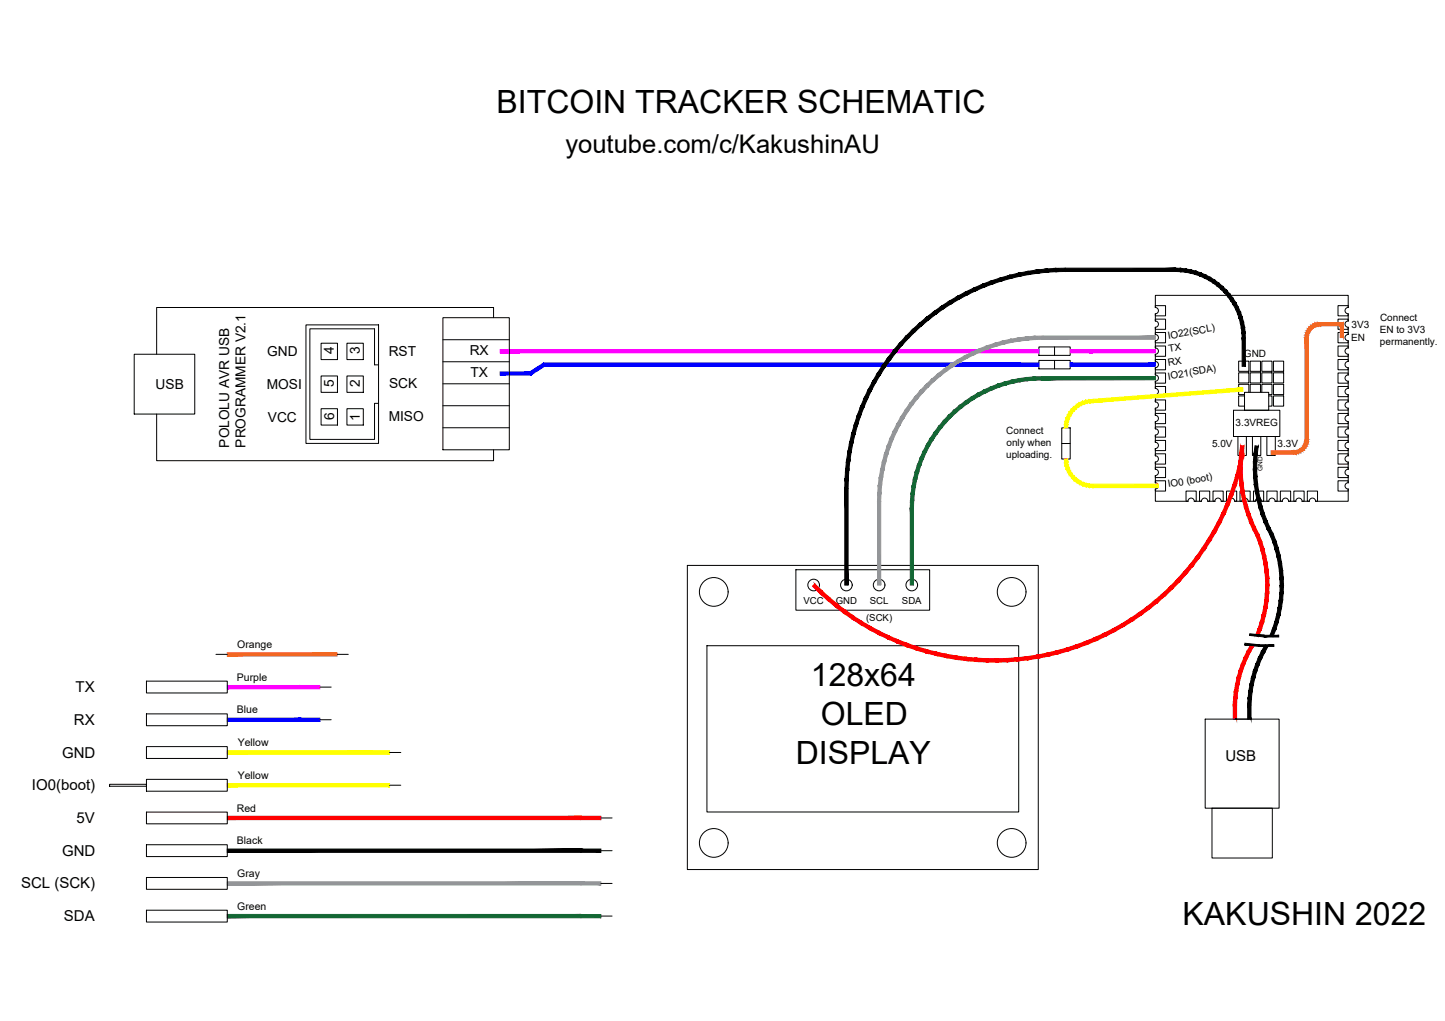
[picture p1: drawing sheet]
<svg xmlns="http://www.w3.org/2000/svg" width="297mm" height="210mm" viewBox="0 0 297 210" stroke-linecap="round" stroke-linejoin="round" font-family="sans-serif">
<!-- layer: 0 -->
<g fill="none" stroke="#000" stroke-width=".21">
<path d="M27.6 72.8h12.4v12.3h-12.4zM62.9 66.8h14.9v24.4h-14.9zM66 77.3h3.4v3.4h-3.4zM66 70.6h3.4v3.3h-3.4zM71.3 77.3h3.4v3.4h-3.4zM71.3 70.6h3.4v3.3h-3.4zM77.8 75h-.8v-7.4h-13.3v22.7h13.3v-7.4h.8M91 65.3h13.7v27.2h-13.7zM91 69.8h13.7M91 74.4h13.7M91 78.9h13.7M101.5 65.3v-2.1h-69.3v9.6"/>
<path d="M213.6 74.1h6.4v1.7h-6.4zM213.6 71.3h6.4v1.8h-6.4zM216.8 71.3v1.8M216.8 74.1v1.7M237.5 66a.65 .65 0 0 1 .6 .6 .65 .65 0 0 1-.6 .7M237.5 63.2a.65 .65 0 0 1 .6 .7 .65 .65 0 0 1-.6 .6M237.5 68.8a.65 .65 0 0 1 .6 .6 .65 .65 0 0 1-.6 .7M237.5 71.5a.65 .65 0 0 1 .6 .7 .65 .65 0 0 1-.6 .6M237.5 74.3a.65 .65 0 0 1 .6 .7 .65 .65 0 0 1-.6 .6M237.5 77.1a.65 .65 0 0 1 .6 .6 .65 .65 0 0 1-.6 .7M237.5 79.9a.65 .65 0 0 1 .6 .6 .65 .65 0 0 1-.6 .6M237.5 67.3v.4h2.1v-2.1h-2.1v.4v-1.5v.4h2.1v-2.1h-2.1v.4v-2.5h39.6v2.5v-.4h-2.1v2.1h2.1v-.4v1.5v-.4h-2.1v2.1h2.1v-.4"/>
<path d="M237.5 68.8v-.4h2.1v2.1h-2.1v-.4M237.5 71.6v-.5h2.1v2.2h-2.1v-.5M237.5 74.3v-.4h2.1v2.1h-2.1v-.4M237.5 77.1v-.4h2.1v2.1h-2.1v-.4M237.5 79.9v-.4h2.1v2h-2.1v-.4M237.5 67.3v1.5M237.5 70.1v1.5M237.5 72.8v1.5M237.5 75.6v1.5M237.5 78.4v1.5M254.6 74.2h2.1v2.1h-2.1zM254.6 76.6h2.1v2.1h-2.1z"/>
<path d="M257 74.2h2.1v2.1h-2.1zM257 76.6h2.1v2.1h-2.1zM259.4 74.2h2.1v2.1h-2.1zM259.4 76.6h2.1v2.1h-2.1zM261.8 74.2h2.1v2.1h-2.1zM261.8 76.6h2.1v2.1h-2.1zM261.8 79h2.1v2.1h-2.1zM277.1 66a.65 .65 0 0 0-.6 .6 .65 .65 0 0 0 .6 .7M277.1 63.2a.65 .65 0 0 0-.6 .7 .65 .65 0 0 0 .6 .6M277.1 68.8a.65 .65 0 0 0-.6 .6 .65 .65 0 0 0 .6 .7M277.1 71.5a.65 .65 0 0 0-.6 .7 .65 .65 0 0 0 .6 .6M277.1 74.3a.65 .65 0 0 0-.6 .7 .65 .65 0 0 0 .6 .6"/>
<path d="M277.1 77.1a.65 .65 0 0 0-.6 .6 .65 .65 0 0 0 .6 .7M277.1 79.9a.65 .65 0 0 0-.6 .6 .65 .65 0 0 0 .6 .6M277.1 68.8v-.4h-2.1v2.1h2.1v-.4M277.1 71.6v-.5h-2.1v2.2h2.1v-.5M277.1 74.3v-.4h-2.1v2.1h2.1v-.4M277.1 77.1v-.4h-2.1v2.1h2.1v-.4M277.1 79.9v-.4h-2.1v2h2.1v-.4M277.1 67.3v1.5M277.1 70.1v1.5M277.1 72.8v1.5M277.1 75.6v1.5M277.1 78.4v1.5"/>
<path d="M32.2 85.1v9.6h69.3v-2.2M66 84h3.4v3.4h-3.4zM71.3 84h3.4v3.4h-3.4zM91 83.4h13.7M91 87.9h13.7M218.3 88h1.7v6.4h-1.7zM218.3 91.2h1.7M237.5 82.6a.65 .65 0 0 1 .6 .7 .65 .65 0 0 1-.6 .6M237.5 85.4a.65 .65 0 0 1 .6 .6 .65 .65 0 0 1-.6 .7M237.5 88.2a.65 .65 0 0 1 .6 .6 .65 .65 0 0 1-.6 .6M237.5 90.9a.65 .65 0 0 1 .6 .7 .65 .65 0 0 1-.6 .6M237.5 93.7a.65 .65 0 0 1 .6 .6 .65 .65 0 0 1-.6 .7"/>
<path d="M237.5 96.5a.65 .65 0 0 1 .6 .6 .65 .65 0 0 1-.6 .7M237.5 99.2a.65 .65 0 0 1 .6 .7 .65 .65 0 0 1-.6 .6M237.5 82.6v-.4h2.1v2.1h-2.1v-.4M237.5 83.9v1.5v-.4h2.1v2.1h-2.1v-.4v1.5v-.4h2.1v2.1h-2.1v-.4v1.4v-.4h2.1v2.1h-2.1v-.4M237.5 92.2v1.5v-.4h2.1v2.1h-2.1v-.4M237.5 95v1.5v-.4h2.1v2.1h-2.1v-.4M237.5 97.8v1.5v-.5h2.1v2.2h-2.1v-.5M237.5 81.1v1.5M253.6 84.3h9.5v5.4h-9.5zM254.5 89.7h1.7v3.9h-1.7zM255.8 80.7h5v3.6h-5zM255.8 81.4h-1.2v2.1h1.2"/>
<path d="M256.7 80.7v-1.7h-2.1v2.1h1.2M257 80.7v-1.7h2.1v1.7M257.5 89.7h1.7v3.9h-1.7zM259.4 80.7v-1.7h2.1v2.1h-.7M260.4 89.7h1.8v3.9h-1.8zM260.8 81.4h.7v2.1h-.7M261.8 81.4h2.1v2.1h-2.1zM277.1 82.6a.65 .65 0 0 0-.6 .7 .65 .65 0 0 0 .6 .6M277.1 85.4a.65 .65 0 0 0-.6 .6 .65 .65 0 0 0 .6 .7M277.1 88.2a.65 .65 0 0 0-.6 .6 .65 .65 0 0 0 .6 .6M277.1 90.9a.65 .65 0 0 0-.6 .7 .65 .65 0 0 0 .6 .6M277.1 93.7a.65 .65 0 0 0-.6 .6 .65 .65 0 0 0 .6 .7"/>
<path d="M277.1 96.5a.65 .65 0 0 0-.6 .6 .65 .65 0 0 0 .6 .7M277.1 99.2a.65 .65 0 0 0-.6 .7 .65 .65 0 0 0 .6 .6M277.1 82.6v-.4h-2.1v2.1h2.1v-.4M277.1 83.9v1.5v-.4h-2.1v2.1h2.1v-.4v1.5v-.4h-2.1v2.1h2.1v-.4v1.4v-.4h-2.1v2.1h2.1v-.4M277.1 92.2v1.5v-.4h-2.1v2.1h2.1v-.4M277.1 95v1.5v-.4h-2.1v2.1h2.1v-.4M277.1 97.8v1.5v-.5h-2.1v2.2h2.1v-.5M277.1 81.1v1.5M141.3 116.2h72.1v62.6h-72.1zM163.6 117.1h27.5v8.3h-27.5zM237.5 100.5v2.6h6.7M244.2 103a.65 .65 0 0 1 .7-.6 .65 .65 0 0 1 .6 .6"/>
<path d="M244.2 103.1h-.4v-2.1h2.1v2.1h-.4M245.5 103.1h1.5M247 103.1h-.4v-2.1h2.1v2.1h-.4M247 103a.65 .65 0 0 1 .6-.6 .65 .65 0 0 1 .7 .6M248.3 103.1h1.5h-.4v-2.1h2v2.1h-.4M249.7 103a.65 .65 0 0 1 .7-.6 .65 .65 0 0 1 .6 .6M251 103.1h1.5h-.4v-2.1h2.1v2.1h-.4M252.5 103a.65 .65 0 0 1 .6-.6 .65 .65 0 0 1 .7 .6M253.8 103.1h1.5h-.4v-2.1h2.1v2.1h-.4M255.3 103a.65 .65 0 0 1 .6-.6 .65 .65 0 0 1 .7 .6M256.6 103.1h1.5h-.4v-2.1h2.1v2.1h-.5M258 103a.65 .65 0 0 1 .7-.6 .65 .65 0 0 1 .6 .6"/>
<path d="M259.3 103.1h1.5h-.4v-2.1h2.1v2.1h-.4M260.8 103a.65 .65 0 0 1 .7-.6 .65 .65 0 0 1 .6 .6M262.1 103.1h1.5h-.4v-2.1h2.1v2.1h-.4M263.6 103a.65 .65 0 0 1 .6-.6 .65 .65 0 0 1 .7 .6M264.9 103.1h1.5h-.4v-2.1h2.1v2.1h-.4M266.4 103a.65 .65 0 0 1 .6-.6 .65 .65 0 0 1 .7 .6M267.7 103.1h1.5h-.5v-2.1h2.1v2.1h-.4M269.1 103a.65 .65 0 0 1 .7-.6 .65 .65 0 0 1 .6 .6M277.1 100.5v2.6h-6.7M44.4 134.5h2.3M69.3 134.5h2.3M145.3 132.8h64.1v34.1h-64.1z"/>
<path d="M30.1 140h16.6v2.5h-16.6zM30.1 146.8h16.6v2.4h-16.6zM30.1 153.5h16.6v2.4h-16.6zM65.8 141.3h2.3M65.8 148h2.3M80.1 154.7h2.3M247.7 147.8h15.2v18.4h-15.2zM253.9 147.8h2.9M22.5 161.2h7.6v.4h-7.6zM30.1 167h16.6v2.4h-16.6zM30.1 173.7h16.6v2.4h-16.6zM30.1 160.2h16.6v2.5h-16.6z"/>
<path d="M80.1 161.4h2.3M123.5 168.2h2.3M123.5 174.9h2.3M249.1 166.2h12.4v10.2h-12.4zM30.1 180.4h16.6v2.4h-16.6zM30.1 187.1h16.6v2.5h-16.6zM123.5 181.6h2.3M123.5 188.3h2.3"/>
<circle cx="146.7" cy="121.7" r="2.95"/>
<circle cx="167.3" cy="120.3" r="1.2"/>
<circle cx="174" cy="120.3" r="1.2"/>
<circle cx="180.7" cy="120.3" r="1.2"/>
<circle cx="187.4" cy="120.3" r="1.2"/>
<circle cx="208" cy="121.7" r="2.95"/>
<circle cx="146.7" cy="173.3" r="2.95"/>
<circle cx="208" cy="173.3" r="2.95"/>
</g>
<g fill="#f00" stroke="#f00" stroke-width=".21">
<path d="M259.3 129.5l-.6 1.4-.6-.2zM258.6 129.2l-.5 1.5 1.2-1.2zM259.7 128l-.4 1.5-.7-.3zM259.1 127.8l-.5 1.4 1.1-1.2zM260.1 126.5l-.4 1.5-.6-.2zM259.5 126.4l-.4 1.4 1-1.3zM260.4 125l-.3 1.5-.6-.1zM259.8 124.9l-.3 1.5 .9-1.4zM260.7 123.5l-.3 1.5-.6-.1zM260 123.4l-.2 1.5 .9-1.4zM260.8 122l-.1 1.5-.7-.1zM260.1 121.9l-.1 1.5 .8-1.4zM260.8 120.4v1.6l-.7-.1zM260.2 120.4l-.1 1.5 .7-1.5zM260.8 118.9v1.5h-.6zM260.1 118.9l.1 1.5 .6-1.5zM260.7 117.3l.1 1.6h-.7zM260 117.4l.1 1.5 .6-1.6zM260.5 115.8l.2 1.5-.7 .1zM259.8 115.9l.2 1.5 .5-1.6zM260.2 114.3l.3 1.5-.7 .1zM259.5 114.5l.3 1.4 .4-1.6zM259.8 112.8l.4 1.5-.7 .2zM259.2 113l.3 1.5 .3-1.7zM259.4 111.4l.4 1.4-.6 .2zM258.7 111.6l.5 1.4 .2-1.6zM258.8 109.9l.6 1.5-.7 .2zM258.2 110.2l.5 1.4 .1-1.7z"/>
<path d="M255 91.6l.7 .2-.9 1.4zM255.7 91.8l-.9 1.4 .7 .1zM254.8 93.2l.7 .1-.8 1.5zM255.5 93.3l-.8 1.5h.7zM254.7 94.8h.7l-.7 1.6zM255.4 94.8l-.7 1.6h.6zM254.7 96.4h.6l-.6 1.6zM255.3 96.4l-.6 1.6h.7zM254.7 98h.7l-.5 1.6zM255.4 98l-.5 1.6 .7-.1zM254.9 99.6l.7-.1-.5 1.7zM255.6 99.5l-.5 1.7 .7-.1zM255.1 101.2l.7-.1-.4 1.6zM255.8 101.1l-.4 1.6 .7-.1zM255.4 102.7l.7-.1-.3 1.7zM256.1 102.6l-.3 1.7 .7-.2zM255.8 104.3l.7-.2-.2 1.7zM256.5 104.1l-.2 1.7 .6-.2zM256.3 105.8l.6-.2-.1 1.7zM256.9 105.6l-.1 1.7 .7-.2zM256.8 107.3l.7-.2v1.7zM257.5 107.1v1.7l.6-.3zM257.5 108.8l.6-.3 .1 1.7zM258.1 108.5l.1 1.7 .6-.3z"/>
<path d="M257.1 132.6l.6 .3-1.3 .9zM256.4 133.8l.6 .3 .7-1.2zM256.4 133.8l.6 .3-1.2 1zM255.8 135.1l.6 .3 .6-1.3zM255.8 135.1l.6 .3-1.2 1.1zM255.2 136.5l.6 .2 .6-1.3zM255.2 136.5l.6 .2-1.1 1.1zM255.8 136.7l-1.1 1.1 .7 .2zM254.7 137.8l.7 .2-1.1 1.2zM255.4 138l-1.1 1.2 .7 .2zM254.3 139.2l.7 .2-1 1.2zM255 139.4l-1 1.2 .7 .2zM254 140.6l.7 .2-.9 1.2zM254.7 140.8l-.9 1.2 .6 .1zM253.8 142l.6 .1-.8 1.4zM254.4 142.1l-.8 1.4h.7zM253.6 143.5h.7l-.8 1.4zM254.3 143.5l-.8 1.4h.7z"/>
<path d="M253.5 144.9l.7 2.9v-2.9zM253.5 144.9l.7 2.9h-.7z"/>
<path d="M167 120.5l.5-.4 1 1.9zM167.5 120.1l1 1.9 .5-.5zM169 121.5l1.1 1.9-1.6-1.4zM169 121.5l1.1 1.9 .4-.5zM170.5 122.9l1.2 1.8-1.6-1.3zM170.5 122.9l1.2 1.8 .4-.5zM172.1 124.2l1.3 1.8-1.7-1.3zM172.1 124.2l1.3 1.8 .4-.5zM173.8 125.5l1.3 1.7-1.7-1.2zM173.8 125.5l1.3 1.7 .4-.5zM175.5 126.7l1.4 1.7-1.8-1.2zM175.5 126.7l1.4 1.7 .3-.6zM177.2 127.8l1.5 1.6-1.8-1zM177.2 127.8l1.5 1.6 .3-.5zM179 128.9l1.6 1.5-1.9-1zM179 128.9l1.6 1.5 .3-.6zM180.9 129.8l1.6 1.5-1.9-.9zM180.9 129.8l1.6 1.5 .2-.6zM182.7 130.7l1.7 1.5-1.9-.9zM182.7 130.7l1.7 1.5 .2-.6zM184.6 131.6l1.8 1.3-2-.7zM184.6 131.6l1.8 1.3 .2-.6zM186.6 132.3l1.7 1.3-1.9-.7zM186.6 132.3l1.7 1.3 .2-.6zM188.5 133l1.9 1.2-2.1-.6zM188.5 133l1.9 1.2 .1-.6zM190.5 133.6l1.9 1.1-2-.5zM190.5 133.6l1.9 1.1 .2-.6zM192.6 134.1l1.9 1.1-2.1-.5zM192.6 134.1l1.9 1.1 .1-.7zM194.6 134.5l1.9 1-2-.3zM194.6 134.5l1.9 1 .1-.6zM196.6 134.9l2 .9-2.1-.3zM196.6 134.9l2 .9 .1-.7zM198.7 135.1l2 .9-2.1-.2zM198.7 135.1l2 .9 .1-.7zM200.8 135.3l2 .8-2.1-.1zM200.8 135.3l2 .8v-.7zM202.8 135.4l2.1 .7h-2.1zM202.8 135.4l2.1 .7v-.7zM204.9 135.4l2.1 .7h-2.1zM204.9 135.4l2.1 .7v-.7zM207 135.4l2.1 .5-2.1 .2zM207 135.4l2.1 .5v-.7zM209.1 135.2l2.1 .5-2.1 .2zM209.1 135.2l2.1 .5-.1-.7zM211.1 135l2.2 .3-2.1 .4zM211.1 135l2.2 .3-.1-.6zM213.2 134.7l2.2 .2-2.1 .4zM213.2 134.7l2.2 .2-.2-.6zM215.2 134.3l2.2 .1-2 .5zM215.2 134.3l2.2 .1-.1-.6zM217.3 133.8l2.1 .1-2 .5zM217.3 133.8l2.1 .1-.1-.7zM219.3 133.2h2.2l-2.1 .7zM219.3 133.2h2.2l-.3-.6zM221.2 132.6l2.2-.1-1.9 .7zM221.2 132.6l2.2-.1-.2-.6zM223.2 131.9l2.2-.2-2 .8zM223.2 131.9l2.2-.2-.3-.6zM225.1 131.1l2.2-.3-1.9 .9zM225.1 131.1l2.2-.3-.3-.6zM227 130.2l2.2-.4-1.9 1zM227 130.2l2.2-.4-.4-.6zM228.8 129.2l2.2-.4-1.8 1zM228.8 129.2l2.2-.4-.4-.6zM230.6 128.2l2.2-.5-1.8 1.1zM230.6 128.2l2.2-.5-.4-.6zM232.4 127.1l2.1-.6-1.7 1.2zM232.4 127.1l2.1-.6-.4-.5zM234.1 126l2.1-.7-1.7 1.2zM234.1 126l2.1-.7-.4-.6zM235.8 124.7l2.1-.8-1.7 1.4zM235.8 124.7l2.1-.8-.5-.5zM237.4 123.4l2-.9-1.5 1.4zM237.4 123.4l2-.9-.4-.4zM239 122.1l2-1-1.6 1.4zM239 122.1l2-1-.5-.5zM240.5 120.6l2-1-1.5 1.5zM241.9 119.1l-1.4 1.5 2-1zM241.9 119.1l1.9-1.1-1.3 1.6zM243.3 117.6l-1.4 1.5 1.9-1.1zM243.3 117.6l1.9-1.2-1.4 1.6zM244.7 116l-1.4 1.6 1.9-1.2zM244.7 116l1.8-1.2-1.3 1.6zM245.9 114.4l-1.2 1.6 1.8-1.2zM245.9 114.4l1.8-1.4-1.2 1.8zM247.1 112.7l-1.2 1.7 1.8-1.4zM247.1 112.7l1.7-1.4-1.1 1.7zM248.2 110.9l-1.1 1.8 1.7-1.4zM248.2 110.9l1.7-1.5-1.1 1.9zM249.3 109.1l-1.1 1.8 1.7-1.5zM249.3 109.1l1.6-1.5-1 1.8zM250.3 107.3l-1 1.8 1.6-1.5zM251.8 105.7l-.9 1.9-.6-.3zM251.2 105.4l-.9 1.9 1.5-1.6zM252.7 103.8l-.9 1.9-.6-.3zM252 103.5l-.8 1.9 1.5-1.6zM253.4 101.8l-.7 2-.7-.3zM252.8 101.6l-.8 1.9 1.4-1.7zM254.1 99.8l-.7 2-.6-.2zM253.5 99.6l-.7 2 1.3-1.8zM254.7 97.8l-.6 2-.6-.2zM254.1 97.6l-.6 2 1.2-1.8zM255.2 95.8l-.5 2-.6-.2zM254.6 95.6l-.5 2 1.1-1.8zM255.7 93.7l-.5 2.1-.6-.2zM255 93.6l-.4 2 1.1-1.9z"/>
<path d="M255 91.7v1.9l.7 .1zM255 91.7h.7v2z"/>
<path d="M46.7 167.8v.7l72.7-.7zM46.7 168.5l72.7-.7v.7z"/>
<path d="M119.4 167.8l4.1 .7h-4.1zM119.4 167.8l4.1 .7v-.7z"/>
</g>
<g fill="#000" stroke="#000" stroke-width=".21">
<path d="M217.1 55.2l1.9-.1v.7zM217.1 55.2v.7l1.9-.1zM215.1 55.3l2-.1v.7zM215.1 55.3l.1 .7 1.9-.1zM213.2 55.5l1.9-.2 .1 .7zM213.2 55.5l.1 .7 1.9-.2zM211.3 55.8l1.9-.3 .1 .7zM211.3 55.8l.1 .6 1.9-.2zM209.4 56.1l1.9-.3 .1 .6zM209.4 56.1l.2 .7 1.8-.4zM207.5 56.6l1.9-.5 .2 .7zM207.5 56.6l.2 .6 1.9-.4zM205.7 57.1l1.8-.5 .2 .6zM205.7 57.1l.2 .7 1.8-.6zM203.9 57.7l1.8-.6 .2 .7zM203.9 57.7l.2 .6 1.8-.5zM202.1 58.4l1.8-.7 .2 .6zM202.1 58.4l.2 .6 1.8-.7zM200.3 59.2l1.8-.8 .2 .6zM200.3 59.2l.3 .6 1.7-.8zM198.6 60l1.7-.8 .3 .6zM198.6 60l.3 .6 1.7-.8zM196.9 60.9l1.7-.9 .3 .6zM196.9 60.9l.3 .6 1.7-.9zM195.2 61.9l1.7-1 .3 .6zM195.2 61.9l.4 .5 1.6-.9zM193.6 62.9l1.6-1 .4 .5zM193.6 62.9l.4 .6 1.6-1.1zM192 64l1.6-1.1 .4 .6zM192 64l.4 .6 1.6-1.1zM190.5 65.2l1.5-1.2 .4 .6zM190.5 65.2l.4 .5 1.5-1.1zM189 66.4l1.5-1.2 .4 .5zM189 66.4l.5 .5 1.4-1.2zM187.6 67.7l1.4-1.3 .5 .5zM187.6 67.7l.5 .5 1.4-1.3zM186.3 69.1l1.3-1.4 .5 .5zM186.3 69.1l.4 .4 1.4-1.3zM186.3 69.1l.4 .4-1.7 1zM185 70.5l.4 .4 1.3-1.4zM185 70.5l.4 .4-1.7 1.1zM183.7 72l.5 .4 1.2-1.5zM183.7 72l.5 .4-1.7 1.1zM182.5 73.5l.6 .4 1.1-1.5zM182.5 73.5l.6 .4-1.7 1.2zM181.4 75.1l.6 .4 1.1-1.6zM181.4 75.1l.6 .4-1.6 1.2zM180.4 76.7l.6 .3 1-1.5zM180.4 76.7l.6 .3-1.6 1.4zM179.4 78.4l.6 .3 1-1.7zM179.4 78.4l.6 .3-1.5 1.3zM178.5 80l.6 .3 .9-1.6zM178.5 80l.6 .3-1.4 1.5zM179.1 80.3l-1.4 1.5 .6 .3zM177.7 81.8l.6 .3-1.4 1.5zM178.3 82.1l-1.4 1.5 .7 .2zM176.9 83.6l.7 .2-1.4 1.6zM177.6 83.8l-1.4 1.6 .7 .2zM176.2 85.4l.7 .2-1.3 1.6zM176.9 85.6l-1.3 1.6 .7 .2zM175.6 87.2l.7 .2-1.2 1.6zM176.3 87.4l-1.2 1.6 .7 .2zM175.1 89l.7 .2-1.1 1.7zM175.8 89.2l-1.1 1.7 .6 .1zM174.7 90.9l.6 .1-1 1.8zM175.3 91l-1 1.8 .7 .1zM174.3 92.8l.7 .1-1 1.8zM175 92.9l-1 1.8 .7 .1zM174 94.7l.7 .1-.9 1.8zM174.7 94.8l-.9 1.8 .7 .1zM173.8 96.6l.7 .1-.8 1.8zM174.5 96.7l-.8 1.8h.7zM173.7 98.5h.7l-.7 1.9zM174.4 98.5l-.7 1.9h.6z"/>
<path d="M219 55.8h22.7v-.7zM219 55.1h22.7l-22.7 .7z"/>
<path d="M255.3 69.5v5.8h.7zM255.3 69.5h.7v5.8z"/>
<path d="M256 68.4v1.1h-.7zM255.3 68.4v1.1l.7-1.1zM255.8 67.3l.2 1.1h-.7zM255.2 67.4l.1 1 .5-1.1zM255.6 66.3l.2 1-.6 .1zM255 66.4l.2 1 .4-1.1zM255.4 65.2l.2 1.1-.6 .1zM254.7 65.4l.3 1 .4-1.2zM255 64.2l.4 1-.7 .2zM254.4 64.5l.3 .9 .3-1.2zM254.6 63.2l.4 1-.6 .3zM254 63.5l.4 1 .2-1.3zM254.1 62.3l.5 .9-.6 .3zM253.5 62.6l.5 .9 .1-1.2zM253.5 61.4l.6 .9-.6 .3zM252.9 61.8l.6 .8v-1.2zM252.9 60.5l.6 .9-.6 .4zM252.4 61l.5 .8v-1.3zM252.2 59.7l.7 .8-.5 .5zM251.7 60.2l.7 .8-.2-1.3zM251.4 59l.8 .7-.5 .5zM251.4 59l-.4 .5 .7 .7zM250.6 58.3l.8 .7-.4 .5zM250.6 58.3l-.4 .5 .8 .7zM249.8 57.6l.8 .7-.4 .5zM249.8 57.6l-.4 .6 .8 .6zM248.8 57.1l1 .5-.4 .6zM248.8 57.1l-.3 .5 .9 .6zM247.9 56.6l.9 .5-.3 .5zM247.9 56.6l-.3 .6 .9 .4zM246.9 56.1l1 .5-.3 .6zM246.9 56.1l-.2 .6 .9 .5zM245.9 55.8l1 .3-.2 .6zM245.9 55.8l-.2 .6 1 .3zM244.9 55.5l1 .3-.2 .6zM244.9 55.5l-.2 .6 1 .3zM243.8 55.3l1.1 .2-.2 .6zM243.8 55.3l-.1 .7 1 .1zM242.7 55.2l1.1 .1-.1 .7zM242.7 55.2v.7l1 .1zM241.7 55.1l1 .1v.7zM241.7 55.1v.7l1 .1z"/>
<path d="M258 91.6l.6 .2-.8 1.4zM258.6 91.8l-.8 1.4 .7 .1zM257.8 93.2l.7 .1-.8 1.5zM258.5 93.3l-.8 1.5h.6zM257.7 94.8h.6l-.7 1.6zM258.3 94.8l-.7 1.6h.7zM257.6 96.4h.7l-.6 1.6zM258.3 96.4l-.6 1.6h.7zM257.7 98h.7l-.6 1.6zM258.4 98l-.6 1.6 .7-.1zM257.8 99.6l.7-.1-.4 1.7zM258.5 99.5l-.4 1.7 .6-.1zM258.1 101.2l.6-.1-.3 1.6zM258.7 101.1l-.3 1.6 .6-.1zM258.4 102.7l.6-.1-.2 1.7zM259 102.6l-.2 1.7 .6-.2zM258.8 104.3l.6-.2-.1 1.7zM259.4 104.1l-.1 1.7 .6-.2zM259.3 105.8l.6-.2-.1 1.7zM259.9 105.6l-.1 1.7 .6-.2zM259.8 107.3l.6-.2 .1 1.7zM260.4 107.1l.1 1.7 .6-.3zM260.5 108.8l.6-.3 .1 1.7zM261.1 108.5l.1 1.7 .6-.3z"/>
<path d="M173.7 100.4l.6 19.9v-19.9zM173.7 100.4l.6 19.9h-.6z"/>
<path d="M255.9 132.2v.4h3zM255.9 132.6h3v.3zM258.9 132.6v.3l3-.3zM258.9 132.9l3-.3v.3z"/>
<path d="M256.9 130.3v.3h3zM256.9 130.6h3v.4zM259.9 130.6v.4l3-.4zM259.9 131l3-.4v.4z"/>
<path d="M260.1 132.6l.6 .3-1.3 .9zM259.4 133.8l.6 .3 .7-1.2zM259.4 133.8l.6 .3-1.3 1zM258.7 135.1l.6 .3 .7-1.3zM258.7 135.1l.6 .3-1.1 1.1zM258.2 136.5l.6 .2 .5-1.3zM258.2 136.5l.6 .2-1.1 1.1zM258.8 136.7l-1.1 1.1 .6 .2zM257.7 137.8l.6 .2-1 1.2zM258.3 138l-1 1.2 .6 .2zM257.3 139.2l.6 .2-.9 1.2zM257.9 139.4l-.9 1.2 .6 .2zM257 140.6l.6 .2-.9 1.2zM257.6 140.8l-.9 1.2 .7 .1zM256.7 142l.7 .1-.8 1.4zM257.4 142.1l-.8 1.4h.6zM256.6 143.5h.6l-.7 1.4zM257.2 143.5l-.7 1.4h.7z"/>
<path d="M262.2 129.5l-.5 1.4-.6-.2zM261.6 129.2l-.5 1.5 1.1-1.2zM262.7 128l-.5 1.5-.6-.3zM262.1 127.8l-.5 1.4 1.1-1.2zM263.1 126.5l-.4 1.5-.6-.2zM262.5 126.4l-.4 1.4 1-1.3zM263.4 125l-.3 1.5-.6-.1zM262.7 124.9l-.2 1.5 .9-1.4zM263.6 123.5l-.2 1.5-.7-.1zM263 123.4l-.3 1.5 .9-1.4zM263.8 122l-.2 1.5-.6-.1zM263.1 121.9l-.1 1.5 .8-1.4zM263.8 120.4v1.6l-.7-.1zM263.2 120.4l-.1 1.5 .7-1.5zM263.8 118.9v1.5h-.6zM263.1 118.9l.1 1.5 .6-1.5zM263.7 117.3l.1 1.6h-.7zM263 117.4l.1 1.5 .6-1.6zM263.4 115.8l.3 1.5-.7 .1zM262.8 115.9l.2 1.5 .4-1.6zM263.2 114.3l.2 1.5-.6 .1zM262.5 114.5l.3 1.4 .4-1.6zM262.8 112.8l.4 1.5-.7 .2zM262.1 113l.4 1.5 .3-1.7zM262.3 111.4l.5 1.4-.7 .2zM261.7 111.6l.4 1.4 .2-1.6zM261.8 109.9l.5 1.5-.6 .2zM261.2 110.2l.5 1.4 .1-1.7z"/>
<path d="M256.5 144.9l.7 2.9v-2.9zM256.5 144.9l.7 2.9h-.7z"/>
<path d="M46.7 174.6v.6l72.7-.6zM46.7 175.2l72.7-.6v.6z"/>
<path d="M119.4 174.6l4.1 .6h-4.1zM119.4 174.6l4.1 .6v-.6z"/>
</g>
<g fill="#f0f" stroke="#f0f" stroke-width=".21">
<path d="M46.7 140.9v.7l15-.7zM46.7 141.6l15-.7v.7z"/>
<path d="M61.7 140.9l4.1 .7h-4.1zM61.7 140.9l4.1 .7v-.7z"/>
<path d="M102.8 71.9v.6l106.7-.6zM102.8 72.5l106.7-.6v.6z"/>
<path d="M209.5 71.9l4.1 .6h-4.1zM209.5 71.9l4.1 .6v-.6z"/>
<path d="M224.1 72.5h13.4v-.6zM224.1 71.9h13.4l-13.4 .6z"/>
<path d="M220 71.9l4.1 .6h-4.1zM220 71.9l4.1 .6v-.6z"/>
</g>
<g fill="#00f" stroke="#00f" stroke-width=".21">
<path d="M46.7 147.7v.6l15-.6zM46.7 148.3l15-.6v.6z"/>
<path d="M61.7 147.7l4.1 .6h-4.1zM61.7 147.7l4.1 .6v-.6z"/>
<path d="M102.8 76.4v.7l6.1-.7zM102.8 77.1l6.1-.7 .2 .7zM108.9 76.4l.2 .7 2.6-2.5zM109.1 77.1l2.6-2.5 .2 .7zM111.7 74.6l.2 .7 97.6-.7zM111.9 75.3l97.6-.7v.7z"/>
<path d="M209.5 74.6l4.1 .7h-4.1zM209.5 74.6l4.1 .7v-.7z"/>
<path d="M224.1 75.3h13.4v-.7zM224.1 74.6h13.4l-13.4 .7z"/>
<path d="M220 74.6l4.1 .7h-4.1zM220 74.6l4.1 .7v-.7z"/>
</g>
<g fill="#939598" stroke="#939598" stroke-width=".21">
<path d="M46.7 181.3v.6l72.7-.6zM46.7 181.9l72.7-.6v.6z"/>
<path d="M119.4 181.3l4.1 .6h-4.1zM119.4 181.3l4.1 .6v-.6z"/>
<path d="M214.4 69.8h23.1v-.7zM214.4 69.1h23.1l-23.1 .7z"/>
<path d="M212.8 69.1h1.6v.7zM212.8 69.1v.7h1.6zM211.1 69.3l1.7-.2v.7zM211.1 69.3v.6l1.7-.1zM209.4 69.5l1.7-.2v.6zM209.4 69.5l.1 .6 1.6-.2zM207.8 69.7l1.6-.2 .1 .6zM207.8 69.7l.1 .7 1.6-.3zM206.1 70.1l1.7-.4 .1 .7zM206.1 70.1l.2 .7 1.6-.4zM204.5 70.6l1.6-.5 .2 .7zM204.5 70.6l.2 .6 1.6-.4zM203 71.1l1.5-.5 .2 .6zM203 71.1l.2 .6 1.5-.5zM201.4 71.7l1.6-.6 .2 .6zM201.4 71.7l.2 .6 1.6-.6zM199.9 72.4l1.5-.7 .2 .6zM199.9 72.4l.3 .6 1.4-.7zM198.4 73.1l1.5-.7 .3 .6zM198.4 73.1l.3 .6 1.5-.7zM196.9 73.9l1.5-.8 .3 .6zM196.9 73.9l.4 .6 1.4-.8zM195.5 74.8l1.4-.9 .4 .6zM195.5 74.8l.4 .6 1.4-.9zM194.1 75.8l1.4-1 .4 .6zM194.1 75.8l.4 .5 1.4-.9zM192.8 76.8l1.3-1 .4 .5zM192.8 76.8l.5 .5 1.2-1zM191.6 77.9l1.2-1.1 .5 .5zM191.6 77.9l.4 .5 1.3-1.1zM190.4 79.1l1.2-1.2 .4 .5zM190.4 79.1l.4 .4 1.2-1.1zM190.4 79.1l.4 .4-1.6 .8zM189.2 80.3l.5 .4 1.1-1.2zM189.2 80.3l.5 .4-1.6 .8zM188.1 81.5l.5 .5 1.1-1.3zM188.1 81.5l.5 .5-1.5 .8zM187.1 82.8l.5 .4 1-1.2zM187.1 82.8l.5 .4-1.5 1zM186.1 84.2l.6 .4 .9-1.4zM186.1 84.2l.6 .4-1.5 1zM185.2 85.6l.6 .4 .9-1.4zM185.2 85.6l.6 .4-1.4 1.1zM184.4 87.1l.6 .3 .8-1.4zM184.4 87.1l.6 .3-1.4 1.2zM183.6 88.6l.7 .3 .7-1.5zM183.6 88.6l.7 .3-1.3 1.2zM183 90.1l.6 .3 .7-1.5zM183 90.1l.6 .3-1.2 1.2zM183.6 90.4l-1.2 1.2 .6 .3zM182.4 91.6l.6 .3-1.2 1.3zM183 91.9l-1.2 1.3 .7 .2zM181.8 93.2l.7 .2-1.1 1.4zM182.5 93.4l-1.1 1.4 .7 .2zM181.4 94.8l.7 .2-1.1 1.5zM182.1 95l-1.1 1.5 .7 .1zM181 96.5l.7 .1-1 1.5zM181.7 96.6l-1 1.5 .7 .1zM180.7 98.1l.7 .1-.9 1.6zM181.4 98.2l-.9 1.6 .7 .1zM180.5 99.8l.7 .1-.8 1.5zM181.2 99.9l-.8 1.5 .7 .1zM180.4 101.4l.7 .1-.7 1.6zM181.1 101.5l-.7 1.6h.6z"/>
<path d="M180.4 103.1l.6 17.2v-17.2zM180.4 103.1l.6 17.2h-.6z"/>
</g>
<g fill="#136734" stroke="#136734" stroke-width=".21">
<path d="M46.7 188v.7l72.7-.7zM46.7 188.7l72.7-.7v.7z"/>
<path d="M119.4 188l4.1 .7h-4.1zM119.4 188l4.1 .7v-.7z"/>
<path d="M187.1 104.4v15.9h.7zM187.1 104.4h.7v15.9z"/>
<path d="M212.6 77.5l1.5-.1v.7zM212.6 77.5v.7l1.5-.1zM211.1 77.6l1.5-.1v.7zM211.1 77.6v.7l1.5-.1zM209.6 77.8l1.5-.2v.7zM209.6 77.8l.1 .7 1.4-.2zM208.1 78.1l1.5-.3 .1 .7zM208.1 78.1l.1 .7 1.5-.3zM206.6 78.5l1.5-.4 .1 .7zM206.6 78.5l.2 .6 1.4-.3zM205.2 78.9l1.4-.4 .2 .6zM205.2 78.9l.2 .7 1.4-.5zM203.8 79.5l1.4-.6 .2 .7zM203.8 79.5l.2 .6 1.4-.5zM202.4 80.1l1.4-.6 .2 .6zM202.4 80.1l.3 .6 1.3-.6zM201 80.8l1.4-.7 .3 .6zM201 80.8l.4 .6 1.3-.7zM199.7 81.6l1.3-.8 .4 .6zM199.7 81.6l.4 .5 1.3-.7zM198.5 82.4l1.2-.8 .4 .5zM198.5 82.4l.4 .6 1.2-.9zM197.3 83.3l1.2-.9 .4 .6zM197.3 83.3l.4 .6 1.2-.9zM196.1 84.3l1.2-1 .4 .6zM196.1 84.3l.5 .5 1.1-.9zM195 85.3l1.1-1 .5 .5zM195 85.3l.5 .5 1.1-1zM195 85.3l.5 .5-1.5 .6zM194 86.4l.5 .5 1-1.1zM194 86.4l.5 .5-1.5 .7zM193 87.6l.5 .4 1-1.1zM193 87.6l.5 .4-1.4 .8zM192.1 88.8l.5 .4 .9-1.2zM192.1 88.8l.5 .4-1.4 .9zM191.2 90.1l.6 .3 .8-1.2zM191.2 90.1l.6 .3-1.3 1zM190.5 91.4l.6 .3 .7-1.3zM190.5 91.4l.6 .3-1.3 1zM189.8 92.7l.6 .3 .7-1.3zM189.8 92.7l.6 .3-1.2 1.1zM189.2 94.1l.6 .3 .6-1.4zM189.2 94.1l.6 .3-1.2 1.1zM189.8 94.4l-1.2 1.1 .7 .2zM188.6 95.5l.7 .2-1.1 1.3zM189.3 95.7l-1.1 1.3 .6 .1zM188.2 97l.6 .1-1 1.3zM188.8 97.1l-1 1.3 .6 .2zM187.8 98.4l.6 .2-.9 1.3zM188.4 98.6l-.9 1.3 .7 .1zM187.5 99.9l.7 .1-.9 1.4zM188.2 100l-.9 1.4 .6 .1zM187.3 101.4l.6 .1-.7 1.4zM187.9 101.5l-.7 1.4h.6zM187.2 102.9h.6l-.7 1.5zM187.8 102.9l-.7 1.5h.7z"/>
<path d="M214.1 77.4v.7l23.4-.7zM214.1 78.1l23.4-.7v.7z"/>
</g>
<g fill="#f26722" stroke="#f26722" stroke-width=".21">
<path d="M46.7 134.2v.7l22.6-.7zM46.7 134.9l22.6-.7v.7z"/>
<path d="M261.3 92.7v.7l4.6-.7zM261.3 93.4l4.6-.7v.7z"/>
<path d="M265.9 92.7l.5 .6-.5 .1zM265.9 92.7l.5 .6-.1-.6zM266.3 92.7l.6 .5-.5 .1zM266.3 92.7l.6 .5-.3-.6zM266.6 92.6l.7 .4-.4 .2zM266.6 92.6l.7 .4-.3-.6zM267 92.4l.7 .4-.4 .2zM267 92.4l.7 .4-.4-.5zM267.3 92.3l.8 .2-.4 .3zM267.3 92.3l.8 .2-.5-.5zM267.6 92l.8 .1-.3 .4zM267.8 91.7l-.2 .3 .8 .1zM267.8 91.7h.8l-.2 .4zM268 91.4l-.2 .3h.8zM268 91.4l.8-.1-.2 .4zM268.1 91.1l-.1 .3 .8-.1zM268.1 91.1l.8-.3-.1 .5zM268.2 90.7l-.1 .4 .8-.3zM268.2 90.7l.8-.3-.1 .4zM268.3 90.4l-.1 .3 .8-.3z"/>
<path d="M268.3 69.3v21.1h.7zM268.3 69.3h.7v21.1z"/>
<path d="M270.8 66.4l.5-.1v.7zM270.8 66.4l.1 .6h.4zM270.4 66.5l.4-.1 .1 .6zM270.4 66.5l.2 .6 .3-.1zM269.9 66.6l.5-.1 .2 .6zM269.9 66.6l.3 .6 .4-.1zM269.5 66.9l.4-.3 .3 .6zM269.5 66.9l.4 .5 .3-.2zM269.2 67.2l.3-.3 .4 .5zM269.2 67.2l.4 .5 .3-.3zM269.2 67.2l.4 .5-.8-.1zM268.8 67.6l.6 .4 .2-.3zM268.8 67.6l.6 .4h-.8zM268.6 68l.6 .3 .2-.3zM268.6 68l.6 .3-.8 .1zM268.4 68.4l.7 .2 .1-.3zM268.4 68.4l.7 .2-.8 .3zM268.3 68.9l.7 .1 .1-.4zM268.3 68.9l.7 .1-.7 .3zM268.3 69.3h.7v-.3z"/>
<path d="M271.3 66.3v.7l4.8-.7zM271.3 67l4.8-.7-.6 .7zM276.1 66.3l-.6 .7 .6 2.4zM275.5 67l.6 2.4h-.6z"/>
</g>
<path d="M69.3 134.5h.1" fill="none" stroke="#f26722" stroke-width=".21"/>
<g fill="#ff0" stroke="#ff0" stroke-width=".21">
<path d="M46.7 161.1v.7l29.3-.7zM46.7 161.8l29.3-.7v.7z"/>
<path d="M76 161.1h4.1v.7zM76 161.1v.7h4.1z"/>
<path d="M46.7 154.4v.6l29.3-.6zM46.7 155l29.3-.6v.6z"/>
<path d="M76 154.4h4.1v.6zM76 154.4v.6h4.1z"/>
<path d="M224.6 82.8l30.9-2.4v-.7zM224.6 82.1l30.9-2.4-30.9 3.1z"/>
<path d="M223.9 82.2l.7-.1v.7zM223.9 82.2l.1 .6h.6zM223.2 82.3l.7-.1 .1 .6zM223.2 82.3l.2 .6 .6-.1zM222.6 82.5l.6-.2 .2 .6zM222.6 82.5l.2 .6 .6-.2zM221.9 82.8l.7-.3 .2 .6zM221.9 82.8l.3 .6 .6-.3zM221.3 83.1l.6-.3 .3 .6zM221.3 83.1l.4 .6 .5-.3zM220.8 83.6l.5-.5 .4 .6zM220.8 83.6l.4 .5 .5-.4zM220.8 83.6l.4 .5h-.9zM220.3 84.1l.5 .4 .4-.4zM220.3 84.1l.5 .4-1 .1zM219.8 84.6l.6 .4 .4-.5zM219.8 84.6l.6 .4-.9 .3zM219.5 85.3l.6 .2 .3-.5zM219.5 85.3l.6 .2-.9 .4zM219.2 85.9l.6 .2 .3-.6zM219.2 85.9l.6 .2-.8 .5zM219 86.6l.6 .1 .2-.6zM219 86.6l.6 .1-.8 .6zM218.8 87.3h.7l.1-.6zM218.8 87.3h.7l-.7 .7zM218.8 88h.7v-.7z"/>
<path d="M218.8 94.4h.7l-.7 .7zM219.5 94.4l-.7 .7 .7-.1zM218.8 95.1l.7-.1-.5 .8zM219.5 95l-.5 .8 .6-.2zM219 95.8l.6-.2-.4 .8zM219.6 95.6l-.4 .8 .6-.2zM219.2 96.4l.6-.2-.3 .9zM219.8 96.2l-.3 .9 .6-.3zM219.5 97.1l.6-.3-.3 .9zM220.1 96.8l-.3 .9 .6-.4zM219.8 97.7l.6-.4-.1 1zM220.4 97.3l-.1 1 .5-.5zM220.3 98.3l.5-.5v1zM220.8 97.8v1l.4-.6zM221.2 98.2l.1 1-.5-.4zM221.2 98.2l.1 1 .4-.5zM221.7 98.7l.2 .9-.6-.4zM221.7 98.7l.2 .9 .3-.6zM222.2 99l.4 .9-.7-.3zM222.2 99l.4 .9 .2-.7zM222.8 99.2l.4 .9-.6-.2zM222.8 99.2l.4 .9 .2-.7zM223.4 99.4l.5 .8-.7-.1zM223.4 99.4l.5 .8 .1-.7zM224 99.5l.6 .7h-.7zM224 99.5l.6 .7v-.6z"/>
<path d="M224.6 99.6v.6l13.5-.6zM224.6 100.2l13.5-.6v.6z"/>
</g>
<g font-size="6.6">
<text x="102.1" y="23.3">BITCOIN TRACKER SCHEMATIC</text>
<text x="166.7" y="141.1">128x64</text>
<text x="168.7" y="149.1">OLED</text>
<text x="163.6" y="157">DISPLAY</text>
<text x="243.1" y="190.2">KAKUSHIN 2022</text>
</g>
<text font-size="5.3" x="116.2" y="31.5">youtube.com/c/KakushinAU</text>
<g font-size="3.1">
<text x="15.5" y="142.3">TX</text>
<text x="15.2" y="149">RX</text>
<text x="12.8" y="155.8">GND</text>
<text x="251.9" y="156.4">USB</text>
<text x="6.5" y="162.5">IO0(boot)</text>
<text x="15.7" y="169.2">5V</text>
<text x="12.8" y="175.9">GND</text>
<text x="4.3" y="182.7">SCL (SCK)</text>
<text x="13.1" y="189.4">SDA</text>
</g>
<g font-size="2.8">
<text x="54.9" y="73.3">GND</text>
<text x="68.7" y="72.8" transform="rotate(-90 68.7 72.8)">4</text>
<text x="74" y="72.9" transform="rotate(-90 74 72.9)">3</text>
<text x="79.9" y="73.1">RST</text>
<text x="96.5" y="73.1">RX</text>
<text x="96.7" y="77.6">TX</text>
<text x="32" y="80">USB</text>
<text x="54.8" y="80">MOSI</text>
<text x="68.7" y="79.6" transform="rotate(-90 68.7 79.6)">5</text>
<text x="74" y="79.6" transform="rotate(-90 74 79.6)">2</text>
<text x="80" y="79.8">SCK</text>
<text x="55.1" y="86.7">VCC</text>
<text x="68.7" y="86.3" transform="rotate(-90 68.7 86.3)">6</text>
<text x="74" y="86.5" transform="rotate(-90 74 86.5)">1</text>
<text x="79.9" y="86.6">MISO</text>
<text x="47.1" y="92" transform="rotate(-90 47.1 92)">POLOLU AVR USB</text>
<text x="50.5" y="92" transform="rotate(-90 50.5 92)">PROGRAMMER V2.1</text>
</g>
<g font-size="2.2">
<text x="48.8" y="133.3">Orange</text>
<text x="48.7" y="139.9">Purple</text>
<text x="48.7" y="146.7">Blue</text>
<text x="48.9" y="153.4">Yellow</text>
<text x="48.9" y="160.1">Yellow</text>
<text x="48.7" y="166.8">Red</text>
<text x="48.7" y="173.6">Black</text>
<text x="48.8" y="180.3">Gray</text>
<text x="48.8" y="187.1">Green</text>
</g>
<g font-size="2.1">
<text x="283.7" y="65.9">Connect</text>
<text x="240.2" y="69.7" transform="rotate(-10 240.2 69.7)">IO22(SCL)</text>
<text x="277.8" y="70.1">EN</text>
<text x="277.8" y="67.4">3V3</text>
<text x="283.6" y="68.4">EN to 3V3</text>
<text x="283.7" y="70.8">permanently.</text>
<text x="240.2" y="75.2" transform="rotate(-10 240.2 75.2)">RX</text>
<text x="240.3" y="72.4" transform="rotate(-10 240.3 72.4)">TX</text>
<text x="255.7" y="73.5">GND</text>
<text x="240.2" y="78" transform="rotate(-10 240.2 78)">IO21(SDA)</text>
<text x="206.8" y="89.3">Connect</text>
<text x="254" y="87.6">3.3VREG</text>
<text x="206.8" y="94.2">uploading.</text>
<text x="206.9" y="91.7">only when</text>
<text x="249.2" y="92">5.0V</text>
<text x="262.6" y="92">3.3V</text>
<text x="240.2" y="100.2" transform="rotate(-10 240.2 100.2)">IO0 (boot)</text>
</g>
<g font-size="2">
<text x="165.2" y="124.2">VCC</text>
<text x="171.8" y="124.2">GND</text>
<text x="178.8" y="124.2">SCL</text>
<text x="185.4" y="124.2">SDA</text>
<text x="178" y="127.6">(SCK)</text>
</g>
<text font-size="1.3" x="259.5" y="96.8" transform="rotate(-90 259.5 96.8)">GND</text>
</svg>
